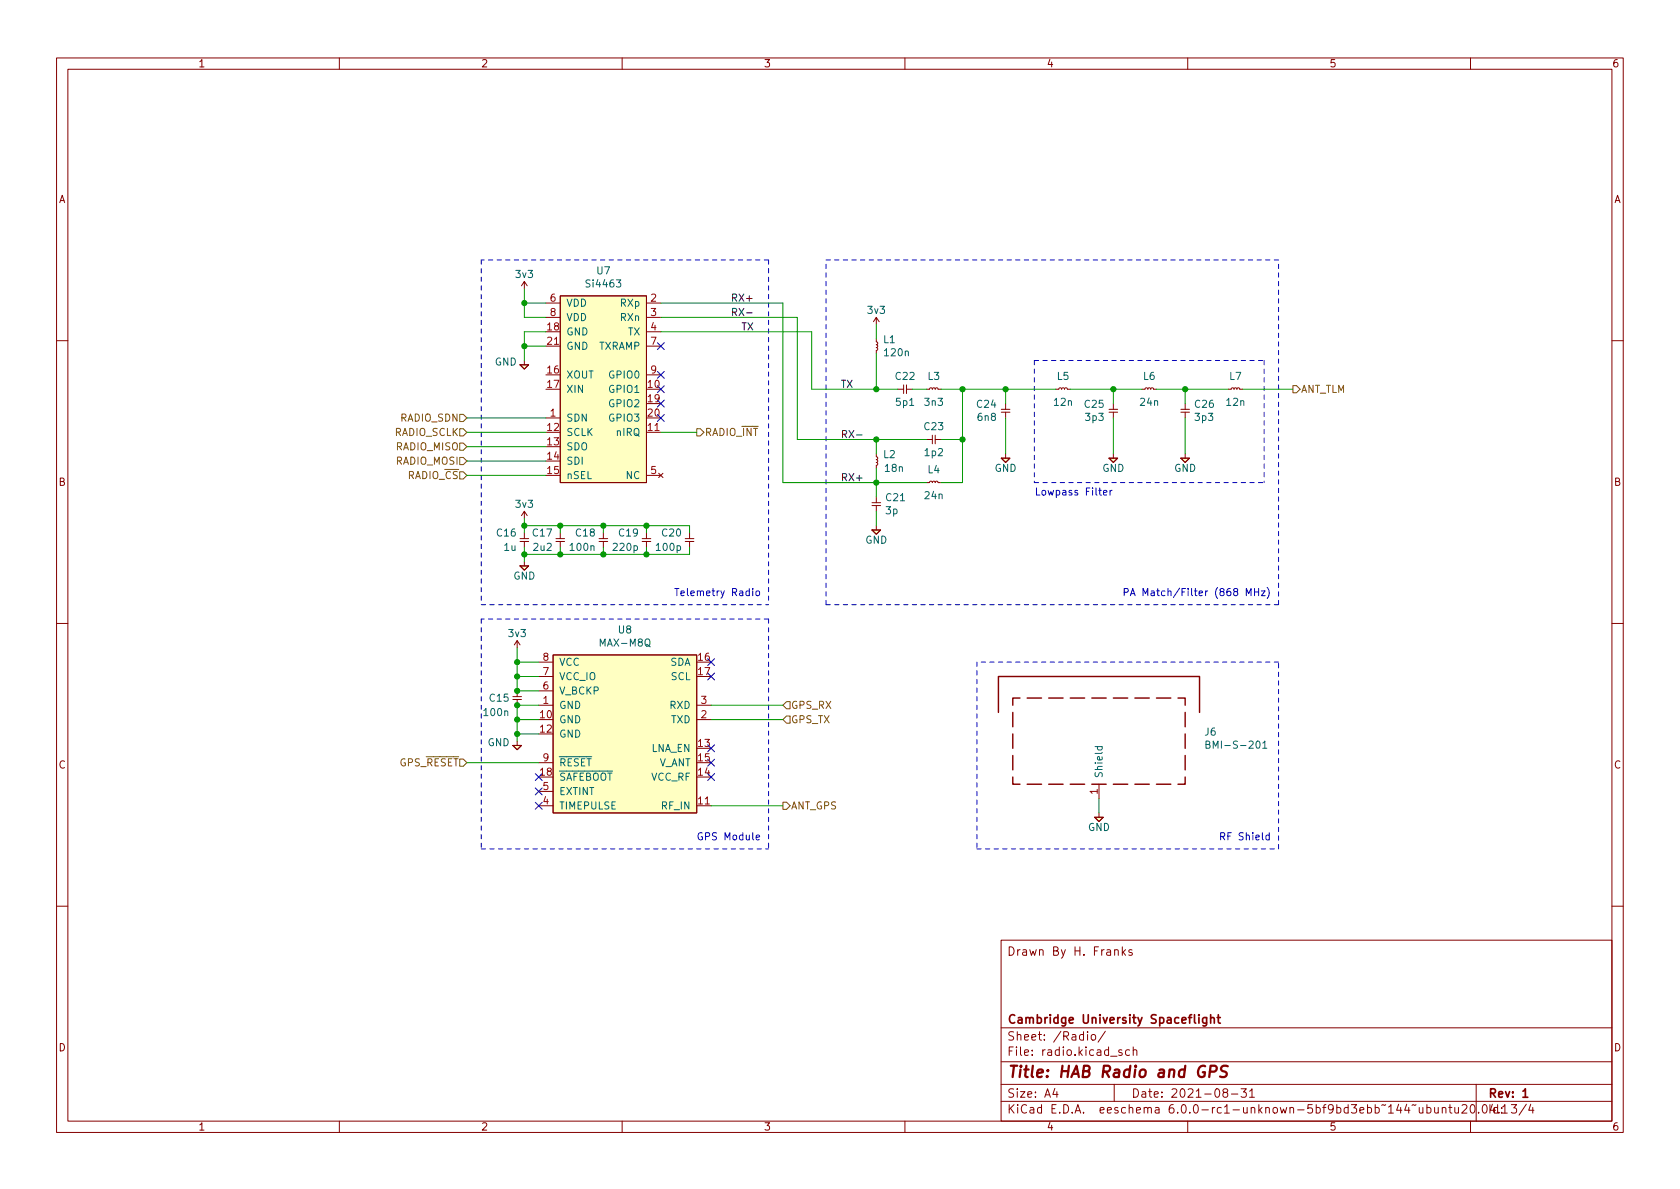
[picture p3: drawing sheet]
<svg xmlns="http://www.w3.org/2000/svg" width="297mm" height="210mm" viewBox="0 0 297 210" stroke-linecap="round" stroke-linejoin="round" font-family="sans-serif">
<g fill="none" stroke="#840000" stroke-width=".18">
<path d="M10 10.2h277v190.1h-277zM12 12.2h273v186.1h-273zM60 10.2v2M110 10.2v2M160 10.2v2M210 10.2v2M260 10.2v2M92.2 50.5l.5-.7v1.2M92.7 49.8l.5 .7M96.5 53.6h2.6M96.5 56.1h2.6M99.1 52.3h15.2v33h-15.2z"/>
<path d="M114.3 53.6h2.5M114.3 56.1h2.5M114.3 58.7h2.5M154.4 56.9l.5-.8v1.3M154.9 59.9v.5l.3 .3-.3 .3 .3 .1-.1 .3-.2 .1 .3 .2-.3 .3v.5M154.9 56.1l.5 .8M10 60.2h2M91.9 64.5h1.6l-.8 .8zM92.7 63.7v.8M96.5 73.9h2.6M96.5 61.2h2.6M114.3 76.4h2.5"/>
<path d="M114.3 61.2h2.5M114.3 66.3h2.5M158.7 68.8h1.1M159.8 68.1v1.5M160.3 68.8h1M160.3 68.1v1.5M163.8 68.8h.5l.3-.2 .2 .2 .2-.2h.2l.2 .2 .2-.2 .3 .2h.5M163.8 77.7h1M164.8 77v1.5M165.4 77v1.5M165.4 77.7h1M177 72.4h1.6"/>
<path d="M177 72.9h1.6M177.8 71.4v1M177.8 72.9v1M186.7 68.8h.5l.3-.2 .2 .2 .2-.2h.2l.1 .2 .3-.2 .2 .2h.5M196.1 72.4h1.5M196.1 72.9h1.5M196.8 71.4v1M196.8 72.9v1M201.9 68.8h.5l.3-.2 .2 .2 .2-.2h.2l.2 .2 .2-.2 .3 .2h.5M208.8 72.4h1.5M208.8 72.9h1.5M209.5 71.4v1"/>
<path d="M209.5 72.9v1M217.2 68.8h.5l.2-.2 .3 .2 .2-.2h.2l.1 .2 .2-.2 .3 .2h.5M285 60.2h2M91.9 95.2h1.6M91.9 95.8h1.6M92.2 91.2l.5-.8v1.3M92.7 94.2v1M92.7 95.8v1M92.7 99.3v.8M92.7 90.4l.5 .8M98.3 95.2h1.5M98.3 95.8h1.5"/>
<path d="M99.1 94.2v1M99.1 95.8v1M105.9 95.2h1.5M105.9 95.8h1.5M106.7 94.2v1M106.7 95.8v1M113.5 95.2h1.6M113.5 95.8h1.6M114.3 94.2v1M114.3 95.8v1M114.3 84.1h2.5M116.5 83.7l.7 .7"/>
<path d="M117.2 83.7l-.7 .7M121.2 95.2h1.5M121.2 95.8h1.5M121.9 94.2v1M121.9 95.8v1M154.2 93.7h1.5l-.8 .8zM154.2 88.9h1.5M154.2 89.4h1.5M154.9 80.3v.5l.3 .2-.3 .3 .3 .1-.1 .3-.2 .1 .3 .2-.3 .3v.5M154.9 87.9v1M154.9 89.4v1M154.9 93v.7"/>
<path d="M163.8 85.3h.5l.3-.2 .2 .2 .2-.2h.2l.2 .2 .2-.2 .3 .2h.5M177 81h1.6l-.8 .8zM177.8 80.3v.7M196.1 81h1.5l-.8 .8zM196.8 80.3v.7M208.8 81h1.5l-.8 .8zM209.5 80.3v.7M10 110.2h2M90.9 114l.5-.7v1.2M91.4 113.3l.5 .7M91.9 100.1h1.6l-.8 .7zM95.2 119.6h2.6"/>
<path d="M95.2 117.1h2.6M97.8 115.8h25.4v28h-25.4zM285 110.2h2M90.7 131.8h1.5l-.8 .8zM90.7 123.7h1.5M90.7 123.2h1.5M91.4 122.2v1M91.4 123.7v1M91.4 131.1v.7M95.2 124.7h2.6M95.2 139.9h2.6M95.2 122.2h2.6"/>
<path d="M95.2 134.9h2.6M123.2 124.7h2.5M123.2 127.2h2.5M194.3 138.7v2.5M95.2 142.5h2.6M123.2 142.5h2.5M193.5 144.5h1.6l-.8 .8zM194.3 143.8v.7M10 160.2h2M177 166.3h108v32h-108zM197.1 168.1l.2-.2 .3 .1 .1 .9M198.4 167.4v1.5"/>
<path d="M198.6 168.4l.4 .5M199 167.9l-.6 .6M200.1 168l-.3-.1-.2 .2v.3l.5 .1v.4h-.5M285 160.2h2M60 198.3v2M110 198.3v2M160 198.3v2M177 194.8h108M177 191.8h108M177 187.8h108M177 181.8h108M186.5 192.5l-.4 1h1"/>
<path d="M186.9 193v1M192.3 182.4v.2M192.3 182.9v1M193 183.1l.2-.2 .4 .2 .1 .5-.1 .3h-.4l-.2-.1zM195.4 182.4l-1.3 1.9M197 191.8v3M198.4 185.7l-.4-.1-.2 .2 .1 .3 .5 .1v.4h-.6M199.7 185.7l-.4-.1-.3 .3v.4l.1 .3h.6M200.4 185.8l.2-.2 .3 .1 .1 .9M200.4 185.1v1.5M210 198.3v2M216.5 193.2l-.3-.3 .1-.2 .2-.2 .4 .1 .2 .2-.1 .2-.6 .2-.2 .3 .1 .4 .2 .1h.4l.2-.3-.1-.4-.2-.1"/>
<path d="M217.7 193.5h1.2M219.4 192.5h1l-.5 .6 .4 .1v.7l-.2 .1h-.5l-.2-.1M220.9 193l.5-.5v1.5M220.9 194h.9M250.4 195.3l-.3 .2-.2-.2-.3 .2M250.9 195.8l.1 1h.4l.2-.1M251.6 195.8v1M252.3 195.9l.4-.1 .3 .3v.4l-.1 .3h-.6M252.3 195.3v1.5M253.6 195.8l.1 1h.4l.2-.1M254.3 195.8v1M255 196l.2-.2 .4 .1 .1 .9"/>
<path d="M255 195.8v1M256.1 195.8h.6M256.4 195.3v1.3l.3 .2M257.2 195.8l.1 1h.3l.3-.1M257.9 195.8v1M258.5 195.5l.6-.2 .2 .2 .1 .3-1 1h1M260 198.3v2M260.1 195.4l.2-.1a.81 .81 0 0 1 .6 .7 .81 .81 0 0 1-.3 .8h-.2a.81 .81 0 0 1-.5-.6 .81 .81 0 0 1 .2-.8zM261 191.8v6.5M261.4 196.7v.1M262.3 195.4l.1-.1a.81 .81 0 0 1 .6 .7 .81 .81 0 0 1-.3 .8h-.1a.82 .82 0 0 1-.6-.6 .82 .82 0 0 1 .3-.8zM269.9 195.3l-1.3 1.9"/>
<path d="M270.6 195.3l-.3 1h.9M271 195.8v1"/>
</g>
<path d="M213.3 179.9v1.2l-.2 .3h-.4M214.1 179.4v1.5M215.2 179.9h.6M215.4 179.4v1.3l.4 .2M213.3 180l-.4-.1-.3 .3v.4l.2 .3h.5M214.1 180.1l.2-.2 .3 .1 .1 .9M269.3 193l.4-.5v1.5M269.3 194h.8" fill="none" stroke="#840000" stroke-width=".3"/>
<path d="M213.9 189.5h.8a.55 .55 0 0 0 .4-.5 .55 .55 0 0 0-.3-.5h-.8l-.2 2M217.1 188.6a.85 .85 0 0 0-1.1 .1 .45 .45 0 0 0 .2 .7l.4 .1a.49 .49 0 0 1 .3 .5 .49 .49 0 0 1-.4 .5l-.8-.1" fill="none" stroke="#840000" stroke-width=".4"/>
<g fill="#ffffc2" stroke="#ffffc2" stroke-width=".18">
<path d="M91.9 64.5h1.6l-.8 .8z"/>
<path d="M97.8 115.8h25.4v28h-25.4z"/>
<path d="M90.7 131.8h1.5l-.8 .8z"/>
<path d="M91.9 100.1h1.6l-.8 .7z"/>
<path d="M154.2 93.7h1.5l-.8 .8z"/>
<path d="M99.1 52.3h15.2v33h-15.2z"/>
<path d="M196.1 81h1.5l-.8 .8z"/>
<path d="M208.8 81h1.5l-.8 .8z"/>
<path d="M177 81h1.6l-.8 .8z"/>
<path d="M193.5 144.5h1.6l-.8 .8z"/>
</g>
<g fill="none" stroke="#840000" stroke-width=".25">
<path d="M176.5 126v-6.4h35.6v6.4M179.1 137.4v1.3h1.2M179.1 126v2.5M179.1 129.8v2.5M179.1 133.6v2.5M180.3 123.4h-1.2v1.3M181.6 123.4h2.5M181.6 138.7h2.5M185.4 123.4h2.6M185.4 138.7h2.6M189.2 123.4h2.6M189.2 138.7h2.6"/>
<path d="M193 123.4h2.6M193 138.7h2.6M196.8 123.4h2.6M196.8 138.7h2.6M200.7 123.4h2.5M200.7 138.7h2.5M204.5 123.4h2.5M204.5 138.7h2.5M208.3 123.4h1.2v1.3M209.5 137.4v1.3h-1.2M209.5 126v2.5M209.5 129.8v2.5"/>
<path d="M209.5 133.6v2.5"/>
</g>
<path d="M193.6 132h1.3M194.1 132l-.1 .4 .3 .2 .5-.1v-.5M213.2 131.7l.6-.1 .1-.2-.1-.2-.6-.2v1.3h.5l.2-.1 .1-.3-.3-.2M223.3 131.4l.3-.4v1.3M223.3 132.3h.7" fill="none" stroke="#006464" stroke-width=".18"/>
<path d="M81.3 73.3h.6l.6 .6-.6 .6h-.6zM81.3 78.4h.6l.6 .6-.6 .6h-.6zM81.3 75.8h.6l.6 .6-.6 .7h-.6zM123.2 75.8h.6l.7 .6-.7 .7h-.6zM228.6 68.2h.6l.7 .6-.7 .7h-.6zM81.3 80.9h.6l.6 .6-.6 .7h-.6zM81.3 83.4h.6l.6 .7-.6 .6h-.6zM139.1 126.6h.6v1.3h-.6l-.7-.7zM139.1 124.1h.6v1.2h-.6l-.7-.6zM138.4 141.9h.7l.6 .6-.6 .6h-.7z" fill="none" stroke="#725600" stroke-width=".18"/>
<path d="M129.5 55.2l.6-.1 .1-.1v-.3l-.7-.2v1.3M129.8 55.2l.4 .6M151.4 76.9h1" fill="none" stroke="#0f0f0f" stroke-width=".18"/>
<path d="M195.1 87.1l.6-.1v-.2l-.4-.1-.2 .2 .1 .6h.5M196.3 86.7v.9M196.6 86.7l-.3 .3M119.3 104.1h.7M119.7 104.1v1.2M198.8 104.7h.6l.1-.2-.1-.3-.6-.1v1.2M199.9 105.3l.4-1.2 .4 1.2M200 105h.6M202.1 105.3v-1.2l.4 .9 .4-.9v1.2M124.1 147.3a.59 .59 0 0 0-.7 .6 .59 .59 0 0 0 .7 .6l.1-.5h-.2M215.8 147.9h.6l.1-.2v-.3l-.7-.2v1.3M216.1 147.9l.4 .6" fill="none" stroke="#0000c2" stroke-width=".18"/>
<g fill="none" stroke="#0000c2" stroke-width=".18" stroke-dasharray=".8 .8">
<path d="M85.1 46v60.9M135.9 46v60.9M135.9 46h-50.8M146 46h80.1M182.9 63.7v21.6M182.9 63.7h40.6M223.5 63.7v21.6M182.9 85.3h40.6M85.1 106.9h50.8M85.1 109.5v40.6M135.9 109.5h-50.8M135.9 109.5v40.6"/>
<path d="M146 106.9h80.1M146 106.9v-60.9M172.7 117.1v33M226.1 106.9v-60.9M226.1 117.1h-53.4M85.1 150.1h50.8M172.7 150.1h53.4M226.1 150.1v-33"/>
</g>
<g fill="none" stroke="#009600" stroke-width=".18">
<path d="M92.7 51v5.1h3.8M92.7 53.6h3.8M96.5 58.7h-3.8v5M116.8 53.6h21.6v31.7h25.4M116.8 56.1h24.2v21.6h22.8M116.8 58.7h26.7v10.1h15.2M154.9 57.4v2.5M82.5 73.9h14M82.5 79h14M82.5 76.4h14M92.7 61.2h3.8M116.8 76.4h6.4"/>
<path d="M154.9 62.5v6.3M154.9 77.7v2.6M161.3 68.8h2.5M166.4 77.7h3.8M166.4 68.8h20.3M170.2 68.8v16.5h-3.8M177.8 68.8v2.6M177.8 73.9v6.4M189.2 68.8h12.7M196.8 68.8v2.6M196.8 73.9v6.4M204.5 68.8h12.7"/>
<path d="M209.5 68.8v2.6M209.5 73.9v6.4M219.7 68.8h8.9M82.5 81.5h14M82.5 84.1h14M92.7 91.7v2.5M92.7 96.8v2.5M92.7 93h29.2v1.2M99.1 93v1.2M99.1 96.8v1.2M106.7 93v1.2M106.7 96.8v1.2"/>
<path d="M114.3 93v1.2M114.3 96.8v1.2M121.9 96.8v1.2h-29.2M154.9 82.8v5.1M154.9 90.4v2.6M91.4 114.5v7.7h3.8M91.4 117.1h3.8M91.4 119.6h3.8M82.5 134.9h12.7M91.4 129.8h3.8M91.4 127.2h3.8M95.2 124.7h-3.8v6.4"/>
<path d="M125.7 127.2h12.7M125.7 124.7h12.7M125.7 142.5h12.7M194.3 141.2v2.6"/>
</g>
<g fill="none" stroke="#000084" stroke-width=".18">
<path d="M116.2 73.3l1.2 1.2M116.2 68.2l1.2 1.2M116.2 60.6l1.2 1.2M116.2 65.7l1.2 1.2M116.2 70.8l1.2 1.2M117.4 73.3l-1.2 1.2M117.4 68.2l-1.2 1.2M117.4 60.6l-1.2 1.2M117.4 65.7l-1.2 1.2M117.4 70.8l-1.2 1.2M125.1 116.5l1.2 1.2M125.1 119l1.2 1.2"/>
<path d="M126.3 116.5l-1.2 1.2M126.3 119l-1.2 1.2M94.6 136.8l1.3 1.2M94.6 139.3l1.3 1.3M95.9 136.8l-1.3 1.2M95.9 139.3l-1.3 1.3M125.1 131.7l1.2 1.2M125.1 136.8l1.2 1.2M125.1 134.3l1.2 1.2M126.3 131.7l-1.2 1.2M126.3 136.8l-1.2 1.2M126.3 134.3l-1.2 1.2"/>
<path d="M94.6 141.9l1.3 1.2M95.9 141.9l-1.3 1.2"/>
</g>
<g fill="#009600" stroke="#009600" stroke-width=".18">
<circle cx="114.3" cy="93" r=".46"/>
<circle cx="154.9" cy="68.8" r=".46"/>
<circle cx="154.9" cy="85.3" r=".46"/>
<circle cx="154.9" cy="77.7" r=".46"/>
<circle cx="91.4" cy="127.2" r=".46"/>
<circle cx="91.4" cy="124.7" r=".46"/>
<circle cx="91.4" cy="129.8" r=".46"/>
<circle cx="91.4" cy="119.6" r=".46"/>
<circle cx="91.4" cy="117.1" r=".46"/>
<circle cx="91.4" cy="122.2" r=".46"/>
<circle cx="99.1" cy="93" r=".46"/>
<circle cx="106.7" cy="93" r=".46"/>
<circle cx="92.7" cy="93" r=".46"/>
<circle cx="92.7" cy="53.6" r=".46"/>
<circle cx="92.7" cy="61.2" r=".46"/>
<circle cx="106.7" cy="98" r=".46"/>
<circle cx="177.8" cy="68.8" r=".46"/>
<circle cx="170.2" cy="68.8" r=".46"/>
<circle cx="114.3" cy="98" r=".46"/>
<circle cx="92.7" cy="98" r=".46"/>
<circle cx="99.1" cy="98" r=".46"/>
<circle cx="196.8" cy="68.8" r=".46"/>
<circle cx="209.5" cy="68.8" r=".46"/>
<circle cx="170.2" cy="77.7" r=".46"/>
</g>
<text font-size="2.8" fill="#840000" x="178" y="190.6">Title: HAB Radio and GPS</text>
<g font-size="2.1" fill="#840000">
<text x="178" y="169">Drawn By H. Franks</text>
<text x="178" y="184">Sheet: /Radio/</text>
<text x="178" y="181">Cambridge University Spaceflight</text>
<text x="178" y="186.7">File: radio.kicad_sch</text>
<text x="178" y="196.9">KiCad E.D.A. eeschema 6.0.0-rc1-unknown-5bf9bd3ebb~144~ubuntu20.04.1</text>
<text x="178" y="194.1">Size: A4</text>
<text x="200" y="194.1">Date: 2021-08-31</text>
<text x="263" y="194.1">Rev: 1</text>
<text x="263" y="196.9">Id: 3/4</text>
</g>
<g font-size="1.8" fill="#840000">
<text x="35" y="11.9">1</text>
<text x="85" y="11.9">2</text>
<text x="135" y="11.9">3</text>
<text x="185" y="11.9">4</text>
<text x="235" y="11.9">5</text>
<text x="285" y="11.9">6</text>
<text x="10.3" y="35.9">A</text>
<text x="285.3" y="35.9">A</text>
<text x="10.3" y="85.9">B</text>
<text x="285.3" y="85.9">B</text>
<text x="10.3" y="135.9">C</text>
<text x="285.3" y="135.9">C</text>
<text x="10.3" y="185.9">D</text>
<text x="285.3" y="185.9">D</text>
<text x="35" y="199.9">1</text>
<text x="85" y="199.9">2</text>
<text x="135" y="199.9">3</text>
<text x="185" y="199.9">4</text>
<text x="235" y="199.9">5</text>
<text x="285" y="199.9">6</text>
</g>
<g font-size="1.8" fill="#006464">
<text x="91.2" y="49.1">3v3</text>
<text x="103.9" y="50.8">Si4463</text>
<text x="105.5" y="48.5">U7</text>
<text x="100.1" y="59.3">GND</text>
<text x="100.1" y="54.2">VDD</text>
<text x="100.1" y="56.8">VDD</text>
<text x="109.7" y="54.2">RXp</text>
<text x="109.7" y="56.8">RXn</text>
<text x="111" y="59.3">TX</text>
<text x="153.5" y="55.5">3v3</text>
<text x="87.5" y="64.6">GND</text>
<text x="100.1" y="61.8">GND</text>
<text x="105.8" y="61.8">TXRAMP</text>
<text x="156.2" y="60.7">L1</text>
<text x="156.5" y="63">120n</text>
<text x="100.1" y="66.9">XOUT</text>
<text x="100.1" y="69.5">XIN</text>
<text x="107.9" y="69.5">GPIO1</text>
<text x="107.9" y="66.9">GPIO0</text>
<text x="158.4" y="67.2">C22</text>
<text x="158.5" y="71.8">5p1</text>
<text x="163.6" y="71.8">3n3</text>
<text x="164.1" y="67.2">L3</text>
<text x="186.4" y="71.8">12n</text>
<text x="186.9" y="67.2">L5</text>
<text x="201.7" y="71.8">24n</text>
<text x="202.2" y="67.2">L6</text>
<text x="216.9" y="71.8">12n</text>
<text x="217.4" y="67.2">L7</text>
<text x="100.1" y="74.5">SDN</text>
<text x="100.1" y="77.1">SCLK</text>
<text x="107.9" y="72">GPIO2</text>
<text x="107.9" y="74.5">GPIO3</text>
<text x="109.1" y="77.1">nIRQ</text>
<text x="163.5" y="76.1">C23</text>
<text x="172.8" y="72.1">C24</text>
<text x="172.9" y="74.4">6n8</text>
<text x="191.8" y="72.1">C25</text>
<text x="192" y="74.4">3p3</text>
<text x="211.3" y="72.1">C26</text>
<text x="211.4" y="74.4">3p3</text>
<text x="100.1" y="79.6">SDO</text>
<text x="100.1" y="82.2">SDI</text>
<text x="156.2" y="81">L2</text>
<text x="156.5" y="83.4">18n</text>
<text x="163.6" y="80.6">1p2</text>
<text x="164.1" y="83.7">L4</text>
<text x="175.8" y="83.4">GND</text>
<text x="194.9" y="83.4">GND</text>
<text x="207.6" y="83.4">GND</text>
<text x="91.2" y="89.8">3v3</text>
<text x="100.1" y="84.7">nSEL</text>
<text x="110.7" y="84.7">NC</text>
<text x="156.7" y="88.6">C21</text>
<text x="163.6" y="88.3">24n</text>
<text x="87.9" y="94.9">C16</text>
<text x="94.2" y="94.9">C17</text>
<text x="101.9" y="94.9">C18</text>
<text x="109.5" y="94.9">C19</text>
<text x="117.1" y="94.9">C20</text>
<text x="156.6" y="90.9">3p</text>
<text x="89.1" y="97.4">1u</text>
<text x="94.4" y="97.4">2u2</text>
<text x="100.9" y="97.4">100n</text>
<text x="108.5" y="97.4">220p</text>
<text x="116.2" y="97.4">100p</text>
<text x="153" y="96.1">GND</text>
<text x="90.7" y="102.5">GND</text>
<text x="90" y="112.6">3v3</text>
<text x="109.4" y="112">U8</text>
<text x="98.8" y="117.7">VCC</text>
<text x="106.3" y="114.3">MAX-M8Q</text>
<text x="118.4" y="117.7">SDA</text>
<text x="86.6" y="124.1">C15</text>
<text x="98.8" y="125.3">GND</text>
<text x="98.8" y="122.8">V_BCKP</text>
<text x="98.8" y="120.3">VCC_IO</text>
<text x="118.4" y="125.3">RXD</text>
<text x="118.6" y="120.3">SCL</text>
<text x="85.7" y="126.6">100n</text>
<text x="86.2" y="131.9">GND</text>
<text x="98.8" y="127.9">GND</text>
<text x="98.8" y="130.4">GND</text>
<text x="118.6" y="127.9">TXD</text>
<text x="213" y="130.1">J6</text>
<text x="98.8" y="135.5">~{RESET}</text>
<text x="115.1" y="133">LNA_EN</text>
<text x="116.4" y="135.5">V_ANT</text>
<text x="194.9" y="137.7" transform="rotate(-90 194.9 137.7)">Shield</text>
<text x="214.3" y="132.4">BMI-S-201</text>
<text x="98.8" y="138">~{SAFEBOOT}</text>
<text x="98.8" y="143.1">TIMEPULSE</text>
<text x="98.8" y="140.6">EXTINT</text>
<text x="115.1" y="138">VCC_RF</text>
<text x="117.1" y="143.1">RF_IN</text>
<text x="192.3" y="146.9">GND</text>
</g>
<g font-size="1.8" fill="#a90000">
<text x="97.3" y="53.3">6</text>
<text x="115.1" y="53.3">2</text>
<text x="96.8" y="58.4">18</text>
<text x="97.3" y="55.9">8</text>
<text x="115.1" y="55.9">3</text>
<text x="115.1" y="58.4">4</text>
<text x="96.8" y="61">21</text>
<text x="115.1" y="61">7</text>
<text x="96.8" y="66">16</text>
<text x="96.8" y="68.6">17</text>
<text x="114.6" y="68.6">10</text>
<text x="114.6" y="71.1">19</text>
<text x="115.1" y="66">9</text>
<text x="96.8" y="76.2">12</text>
<text x="97.3" y="73.7">1</text>
<text x="114.6" y="76.2">11</text>
<text x="114.6" y="73.7">20</text>
<text x="96.8" y="78.7">13</text>
<text x="96.8" y="81.3">14</text>
<text x="96.8" y="83.8">15</text>
<text x="115.1" y="83.8">5</text>
<text x="96" y="119.4">7</text>
<text x="96" y="116.8">8</text>
<text x="123.5" y="116.8">16</text>
<text x="123.5" y="119.4">17</text>
<text x="96" y="124.5">1</text>
<text x="96" y="121.9">6</text>
<text x="124" y="124.5">3</text>
<text x="95.5" y="127">10</text>
<text x="95.5" y="129.5">12</text>
<text x="124" y="127">2</text>
<text x="95.5" y="137.2">18</text>
<text x="96" y="134.6">9</text>
<text x="123.5" y="132.1">13</text>
<text x="123.5" y="137.2">14</text>
<text x="123.5" y="134.6">15</text>
<text x="96" y="142.2">4</text>
<text x="96" y="139.7">5</text>
<text x="123.5" y="142.2">11</text>
<text x="194.1" y="140.4" transform="rotate(-90 194.1 140.4)">1</text>
</g>
<g font-size="1.8" fill="#0f0f0f">
<text x="129.9" y="53.3">RX+</text>
<text x="130.3" y="55.9">RX-</text>
<text x="131.1" y="58.4">TX</text>
<text x="148.6" y="68.6">TX</text>
<text x="148.6" y="77.5">RX-</text>
<text x="148.6" y="85.1">RX+</text>
</g>
<g font-size="1.8" fill="#725600">
<text x="230" y="69.5">ANT_TLM</text>
<text x="69.7" y="77.1">RADIO_SCLK</text>
<text x="70.8" y="74.5">RADIO_SDN</text>
<text x="124.6" y="77.1">RADIO_~{INT}</text>
<text x="70" y="82.2">RADIO_MOSI</text>
<text x="70" y="79.6">RADIO_MISO</text>
<text x="70.7" y="84.7">RADIO_~{CS}</text>
<text x="139.8" y="125.3">GPS_RX</text>
<text x="139.8" y="127.9">GPS_TX</text>
<text x="69.2" y="135.5">GPS_~{RESET}</text>
<text x="139.8" y="143.1">ANT_GPS</text>
</g>
<g font-size="1.8" fill="#0000c2">
<text x="182.9" y="87.6">Lowpass Filter</text>
<text x="120.9" y="105.4">Telemetry Radio</text>
<text x="203.2" y="105.4">PA Match/Filter (868 MHz)</text>
<text x="124.2" y="148.6">GPS Module</text>
<text x="216.6" y="148.6">RF Shield</text>
</g>
</svg>
